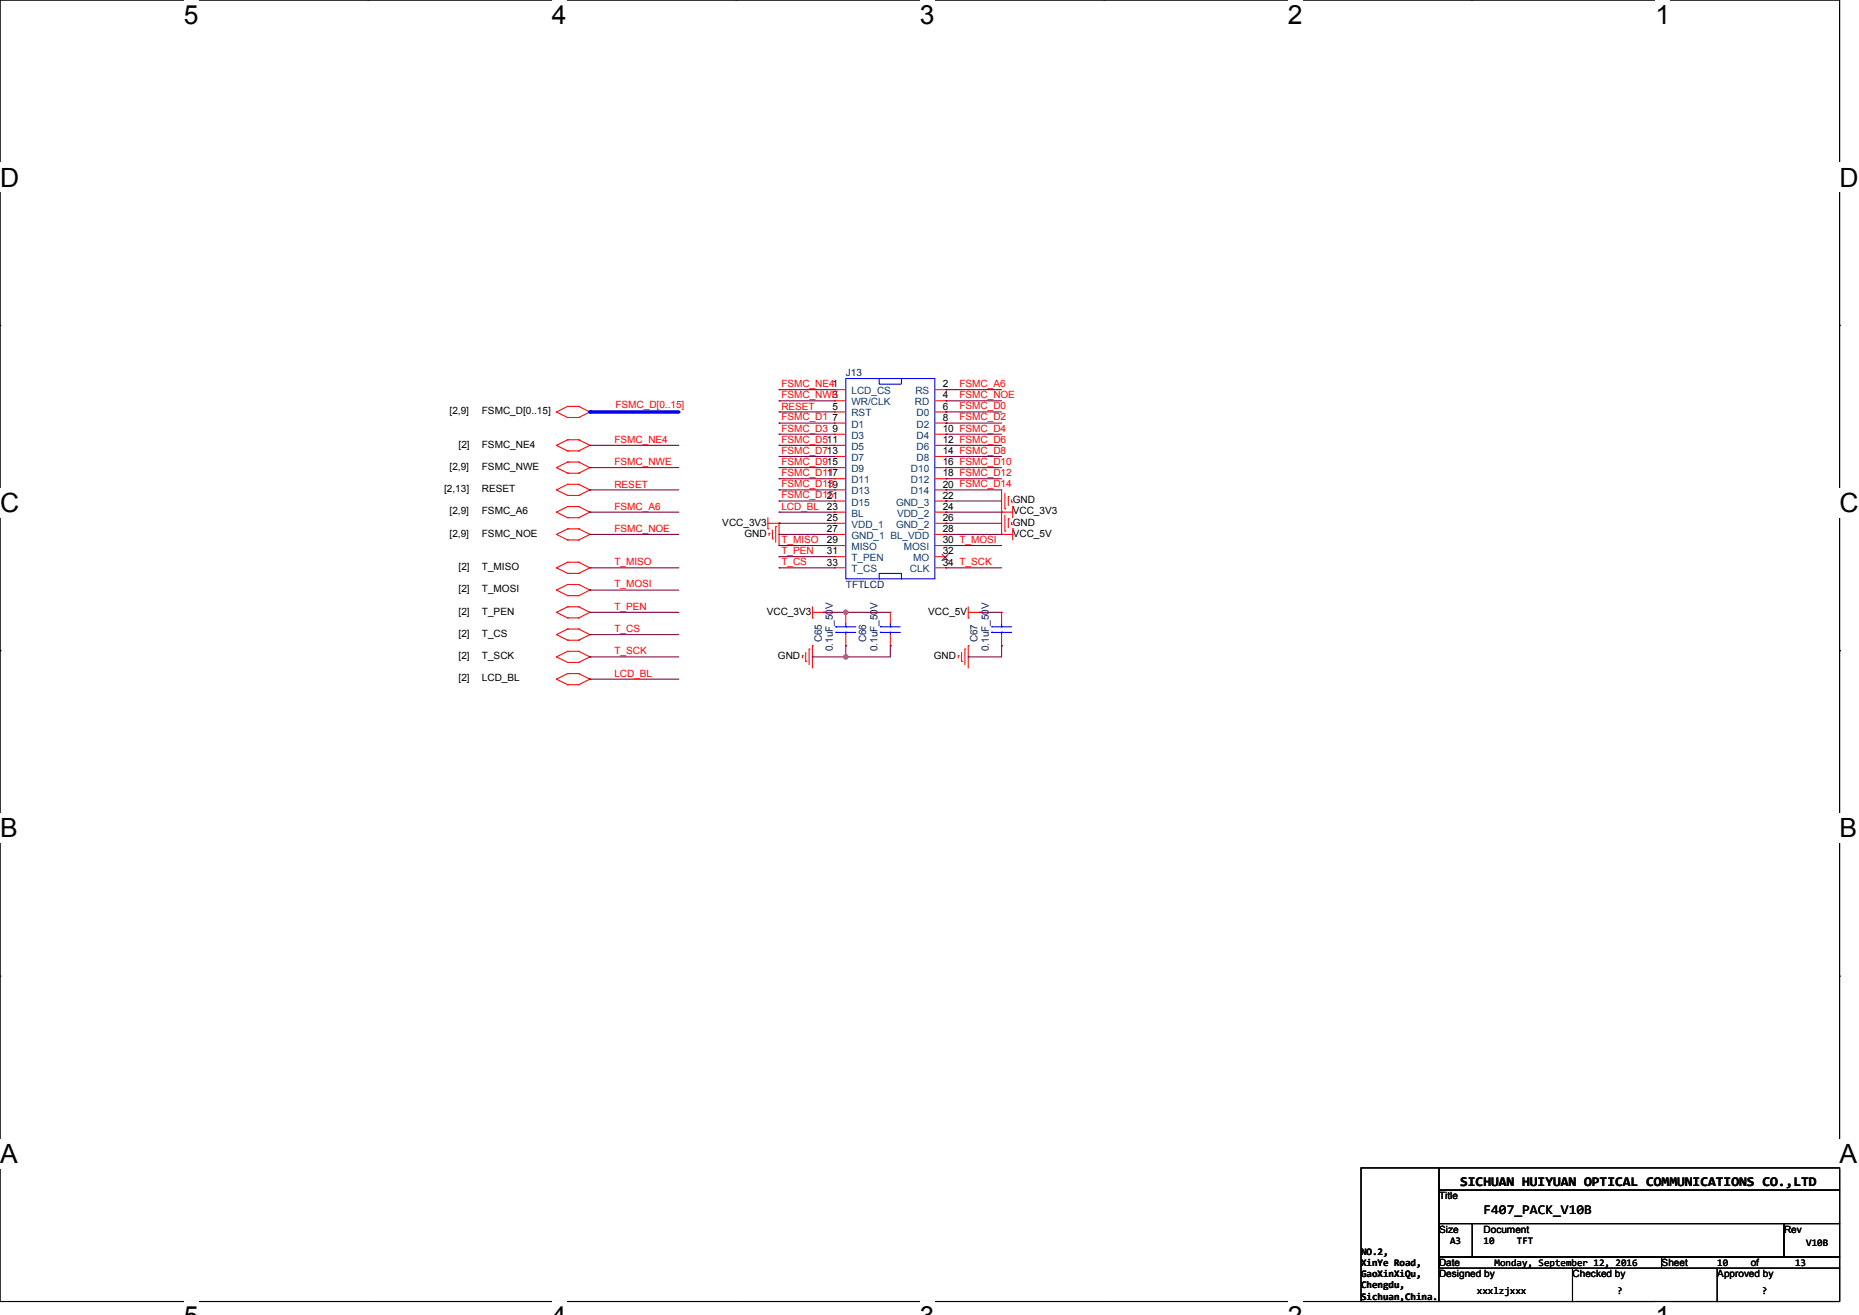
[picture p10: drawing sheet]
<svg xmlns="http://www.w3.org/2000/svg" width="297mm" height="210mm" viewBox="0 0 297 210" stroke-linecap="round" stroke-linejoin="round" font-family="sans-serif">
<path d="M0 0h293.9v207.8h-293.9z" fill="none" stroke="#000" stroke-width=".17"/>
<g fill="#fff">
<path d="M29.4 0h2.3v4.7h-2.3z"/>
<path d="M29.4 207.8h2.3v2.2h-2.3z"/>
</g>
<path d="M58.8 0h.1M58.8 207.8h.1" fill="none" stroke="#000" stroke-width=".17"/>
<g fill="#fff">
<path d="M88.2 0h2.3v4.7h-2.3z"/>
<path d="M88.2 207.8h2.3v2.2h-2.3z"/>
</g>
<path d="M117.6 0h.1M117.6 207.8h.1" fill="none" stroke="#000" stroke-width=".17"/>
<g fill="#fff">
<path d="M146.9 0h2.4v4.7h-2.4z"/>
<path d="M146.9 207.8h2.4v2.2h-2.4z"/>
</g>
<path d="M176.3 0h.1M176.3 207.8h.1" fill="none" stroke="#000" stroke-width=".17"/>
<g fill="#fff">
<path d="M205.7 0h2.4v4.7h-2.4z"/>
<path d="M205.7 207.8h2.4v2.2h-2.4z"/>
</g>
<path d="M235.1 0h.1M235.1 207.8h.1" fill="none" stroke="#000" stroke-width=".17"/>
<g fill="#fff">
<path d="M264.5 0h2.4v4.7h-2.4z"/>
<path d="M264.5 207.8h2.4v2.2h-2.4z"/>
<path d="M0 26h3.1v4.7h-3.1z"/>
<path d="M293.9 26h3.1v4.7h-3.1z"/>
<path d="M0 77.9h3.1v4.8h-3.1z"/>
<path d="M293.9 77.9h3.1v4.8h-3.1z"/>
</g>
<path d="M0 52h.1M293.9 52h.1" fill="none" stroke="#000" stroke-width=".17"/>
<g fill="#fff">
<path d="M0 129.9h2.8v4.7h-2.8z"/>
<path d="M293.9 129.9h2.8v4.7h-2.8z"/>
</g>
<path d="M0 103.9h.1M293.9 103.9h.1" fill="none" stroke="#000" stroke-width=".17"/>
<g fill="#fff">
<path d="M0 181.9h2.8v4.7h-2.8z"/>
<path d="M293.9 181.9h2.8v4.7h-2.8z"/>
</g>
<g fill="none" stroke="#000" stroke-width=".17">
<path d="M0 155.9h.1M293.9 155.9h.1M217.4 186.5h12.5v21.3h-12.5zM229.9 186.5h64v3.6h-64zM229.9 190.1h64v5.3h-64zM229.9 195.4h5.3v5.3h-5.3zM235.2 195.4h49.8v5.3h-49.8zM285 195.4h8.9v5.3h-8.9zM229.9 200.7h35.6v1.8h-35.6zM251.2 207.8h.1M251.2 202.5v5.3M265.5 200.7h28.4v1.8h-28.4z"/>
<path d="M274.3 207.8h.1M274.3 202.5v5.3M293.9 202.5v5.3h-64"/>
</g>
<g fill="none" stroke="#f00" stroke-width=".17">
<path d="M88.9 65.8h.1M88.9 71.1h.1M88.9 74.7h.1M88.9 78.2h.1M88.9 65.8l1.8 .9M88.9 71.1l1.8 .9M88.9 74.7l1.8 .9M88.9 78.2l1.8 .9M90.7 64.9h.1M90.7 66.7h.1M90.7 70.2h.1M90.7 72h.1"/>
<path d="M90.7 73.8h.1M90.7 75.6h.1M90.7 77.3h.1M90.7 79.1h.1M90.7 64.9l-1.8 .9M90.7 64.9h1.8M90.7 66.7h1.8M90.7 70.2l-1.8 .9M90.7 70.2h1.8M90.7 72h1.8M90.7 73.8l-1.8 .9M90.7 73.8h1.8"/>
<path d="M90.7 75.6h1.8M90.7 77.3l-1.8 .9M90.7 77.3h1.8M90.7 79.1h1.8M92.5 64.9h.1M92.5 66.7h.1M92.5 70.2h.1M92.5 72h.1M92.5 73.8h.1M92.5 75.6h.1M92.5 77.3h.1M92.5 79.1h.1"/>
<path d="M92.5 64.9l1.7 .9M92.5 70.2l1.7 .9M92.5 73.8l1.7 .9M92.5 77.3l1.7 .9M94.2 65.8h.1M94.2 71.1h.1M94.2 74.7h.1M94.2 78.2h.1M94.2 65.8l-1.7 .9M94.2 71.1l-1.7 .9M94.2 74.7l-1.7 .9M94.2 78.2l-1.7 .9"/>
<path d="M133.3 62.2h.1M133.3 64h.1M133.3 65.8h.1M133.3 67.6h.1M133.3 69.3h.1M133.3 71.1h.1M133.3 72.9h.1M133.3 74.7h.1M133.3 76.5h.1M133.3 78.2h.1M133.3 62.2h1.8M133.3 64h1.8"/>
<path d="M133.3 65.8h1.8M133.3 67.6h1.8M133.3 69.3h1.8M133.3 71.1h1.8M133.3 72.9h1.8M133.3 74.7h1.8M133.3 76.5h1.8M133.3 78.2h1.8M149.4 62.2h1.7M149.4 64h1.7M149.4 65.8h1.7M149.4 67.6h1.7"/>
<path d="M149.4 69.3h1.7M149.4 71.1h1.7M149.4 72.9h1.7M149.4 74.7h1.7M149.4 76.5h1.7M149.4 78.2h1.7M151.1 62.2h.1M151.1 64h.1M151.1 65.8h.1M151.1 67.6h.1M151.1 69.3h.1M151.1 71.1h.1"/>
<path d="M151.1 72.9h.1M151.1 74.7h.1M151.1 76.5h.1M151.1 78.2h.1M160 78.2v7.1M160.5 78.8v2.5M161.1 79.3h.1M161.1 79.3v1.4M161.6 79.8v.4M88.9 81.8h.1M88.9 85.3h.1M88.9 90.7h.1"/>
<path d="M88.9 94.2h.1M88.9 97.8h.1M88.9 81.8l1.8 .9M88.9 85.3l1.8 .9M88.9 90.7l1.8 .9M88.9 94.2l1.8 .9M88.9 97.8l1.8 .9M90.7 80.9h.1M90.7 82.7h.1M90.7 84.5h.1M90.7 86.2h.1M90.7 89.8h.1"/>
<path d="M90.7 91.6h.1M90.7 93.3h.1M90.7 95.1h.1M90.7 96.9h.1M90.7 98.7h.1M90.7 80.9l-1.8 .9M90.7 80.9h1.8M90.7 82.7h1.8M90.7 84.5l-1.8 .8M90.7 84.5h1.8M90.7 86.2h1.8M90.7 89.8l-1.8 .9"/>
<path d="M90.7 89.8h1.8M90.7 91.6h1.8M90.7 93.3l-1.8 .9M90.7 93.3h1.8M90.7 95.1h1.8M90.7 96.9l-1.8 .9M90.7 96.9h1.8M90.7 98.7h1.8M92.5 80.9h.1M92.5 82.7h.1M92.5 84.5h.1M92.5 86.2h.1"/>
<path d="M92.5 89.8h.1M92.5 91.6h.1M92.5 93.3h.1M92.5 95.1h.1M92.5 96.9h.1M92.5 98.7h.1M92.5 80.9l1.7 .9M92.5 84.5l1.7 .8M92.5 89.8l1.7 .9M92.5 93.3l1.7 .9M92.5 96.9l1.7 .9M94.2 81.8h.1"/>
<path d="M94.2 85.3h.1M94.2 90.7h.1M94.2 94.2h.1M94.2 97.8h.1M94.2 81.8l-1.7 .9M94.2 85.3l-1.7 .9M94.2 90.7l-1.7 .9M94.2 94.2l-1.7 .9M94.2 97.8l-1.7 .9M122.7 84.5h.1M122.7 83.6h1.8M122.7 82.7v1.8"/>
<path d="M122.9 85.2h.1M122.9 85.2v.3M123.4 86.1h.1M123.4 84.6v1.5M123.9 84.1h.1M123.9 84.1v2.5M124.5 83.6h.1M124.5 83.6v3.5M129.8 98.7h.1M129.8 96.9v1.8M129.8 97.8h1.8M131.6 97.8h.1"/>
<path d="M133.3 80h.1M133.3 81.8h.1M133.3 83.6h.1M133.3 85.3h.1M133.3 87.1h.1M133.3 88.9h.1M133.3 90.7h.1M133.3 85.3h1.8M133.3 83.6h1.8M133.3 81.8h1.8M133.3 80h1.8M133.3 87.1h1.8"/>
<path d="M133.3 88.9h1.8M133.3 90.7h1.8M135.1 97.8h.1M135.1 97.8v1.8M142.2 97.8h.1M142.2 97.8v1.8M149.4 85.3h1.7M149.4 83.6h1.7M149.4 81.8h1.7M149.4 80h1.7M149.4 87.1h1.7M149.4 88.9h1.7"/>
<path d="M149.4 90.7h1.7M151.1 80h.1M151.1 81.8h.1M151.1 83.6h.1M151.1 85.3h.1M151.1 87.1h.1M151.1 88.9h.1M151.1 90.7h.1M154.7 98.7h.1M154.7 97.8h1.8M154.7 96.9v1.8M156.5 97.8h.1"/>
<path d="M160 85.3h.1M160 81.8h.1M160 97.8h.1M160 85.3h1.8M160 81.8h1.8M160 97.8v1.8M160.5 81.3h.1M160.5 84.8h.1M160.5 82.3v2.5M161.1 82.9h.1M161.1 82.9v1.4M161.6 80.2h.1"/>
<path d="M161.6 83.7h.1M161.6 83.4v.3M161.8 84.5h.1M161.8 80.9h.1M161.8 80.9v1.8M161.8 84.5v1.7M88.9 101.3h.1M88.9 104.9h.1M88.9 108.5h.1M88.9 101.3l1.8 .9M88.9 104.9l1.8 .9M88.9 108.5l1.8 .8"/>
<path d="M90.7 100.5h.1M90.7 102.2h.1M90.7 104h.1M90.7 105.8h.1M90.7 107.6h.1M90.7 109.3h.1M90.7 100.5l-1.8 .8M90.7 100.5h1.8M90.7 102.2h1.8M90.7 104l-1.8 .9M90.7 104h1.8M90.7 105.8h1.8"/>
<path d="M90.7 107.6l-1.8 .9M90.7 107.6h1.8M90.7 109.3h1.8M92.5 100.5h.1M92.5 102.2h.1M92.5 104h.1M92.5 105.8h.1M92.5 107.6h.1M92.5 109.3h.1M92.5 100.5l1.7 .8M92.5 104l1.7 .9M92.5 107.6l1.7 .9"/>
<path d="M94.2 101.3h.1M94.2 104.9h.1M94.2 108.5h.1M94.2 101.3l-1.7 .9M94.2 104.9l-1.7 .9M94.2 108.5l-1.7 .8M128.2 104.7h.1M128.2 104.7v.4M128.7 105.6h.1M128.7 104.2v1.4M129.3 103.7h.1M129.3 103.7v2.5"/>
<path d="M129.8 103.1h.1M129.8 103.1v3.6M135.1 103.1h.1M135.1 101.3v1.8M142.2 103.1h.1M142.2 101.3v1.8M153.1 104.7h.1M153.1 104.7v.4M153.6 105.6h.1M153.6 104.2v1.4M154.2 103.7h.1M154.2 103.7v2.5"/>
<path d="M154.7 103.1h.1M154.7 103.1v3.6M160 103.1h.1M160 101.3v1.8"/>
</g>
<g fill="none" stroke="#00f" stroke-width=".17">
<path d="M135.1 60.5h14.3v32h-14.3zM140.5 60.5v.8h3.5v-.8M135.1 99.6v.5M140.5 92.5v-.9h3.5v.9M142.2 99.6v.5M160 99.6v.5M133.5 100.1h.1M133.5 101h.1M133.5 100.1h3.2M133.5 101h3.2M135.1 101h.1M135.1 100.1h.1"/>
<path d="M135.1 101v.3M140.6 100.1h.1M140.6 101h.1M140.6 100.1h3.2M140.6 101h3.2M142.2 101h.1M142.2 100.1h.1M142.2 101v.3M158.4 100.1h.1M158.4 101h.1M158.4 100.1h3.2M158.4 101h3.2"/>
<path d="M160 101h.1M160 100.1h.1M160 101v.3"/>
</g>
<path d="M150.5 89.5h.1M150.5 88.5l1 1M151.5 89.5h.1M151.5 88.5l-1 1" fill="none" stroke="#804000" stroke-width=".16"/>
<path d="M94.2 65.8h14.3" fill="none" stroke="#00f" stroke-width=".53"/>
<circle cx="94.2" cy="65.8" r=".26" fill="#00f"/>
<g fill="none" stroke="#800040" stroke-width=".17">
<path d="M94.2 71.1h.1M94.2 74.7h.1M94.2 78.2h.1M94.2 71.1h14.3M94.2 74.7h14.3M94.2 78.2h14.3M124.5 62.2h.1M124.5 64h.1M124.5 65.8h.1M124.5 67.6h.1M124.5 69.3h.1M124.5 71.1h.1"/>
<path d="M124.5 72.9h.1M124.5 74.7h.1M124.5 76.5h.1M124.5 78.2h.1M124.5 71.1h8.8M124.5 74.7h8.8M124.5 78.2h8.8M124.5 62.2h8.8M124.5 64h8.8M124.5 65.8h8.8M124.5 67.6h8.8M124.5 69.3h8.8"/>
<path d="M124.5 72.9h8.8M124.5 76.5h8.8M151.1 65.8h.1M151.1 64h.1M151.1 62.2h.1M151.1 78.2h.1M151.1 76.5h.1M151.1 74.7h.1M151.1 72.9h.1M151.1 71.1h.1M151.1 69.3h.1M151.1 67.6h.1"/>
<path d="M151.1 71.1h8.9M151.1 74.7h8.9M151.1 78.2h8.9M151.1 62.2h8.9M151.1 64h8.9M151.1 65.8h8.9M151.1 67.6h8.9M151.1 69.3h8.9M151.1 72.9h8.9M151.1 76.5h8.9M94.2 81.8h.1M94.2 85.3h.1"/>
<path d="M94.2 90.7h.1M94.2 94.2h.1M94.2 97.8h.1M94.2 81.8h14.3M94.2 85.3h14.3M94.2 97.8h14.3M94.2 90.7h14.3M94.2 94.2h14.3M124.5 80h.1M124.5 81.8h.1M124.5 83.6h.1M124.5 85.3h.1"/>
<path d="M124.5 87.1h.1M124.5 88.9h.1M124.5 90.7h.1M124.5 81.8h8.8M124.5 85.3h8.8M124.5 80h8.8M124.5 83.6h8.8M124.5 87.1h8.8M124.5 88.9h8.8M124.5 90.7h8.8M131.6 97.8h.1M131.6 97.8h10.6"/>
<path d="M135.1 97.8h.1M151.1 81.8h.1M151.1 80h.1M151.1 90.7h.1M151.1 87.1h.1M151.1 85.3h.1M151.1 83.6h.1M151.1 81.8h8.9M151.1 85.3h8.9M151.1 80h8.9M151.1 83.6h8.9M151.1 87.1h8.9"/>
<path d="M151.1 90.7h8.9M156.5 97.8h.1M156.5 97.8h3.5M94.2 101.3h.1M94.2 104.9h.1M94.2 108.5h.1M94.2 104.9h14.3M94.2 101.3h14.3M94.2 108.5h14.3M129.8 104.9h.1M135.1 103.1h.1M135.1 104.9h.1"/>
<path d="M135.1 103.1v1.8M142.2 103.1h.1M142.2 103.1v1.8h-12.4M154.7 104.9h.1M160 103.1h.1M160 103.1v1.8h-5.3"/>
</g>
<g fill="#f0f" stroke="#f0f" stroke-width=".17">
<circle cx="135.1" cy="104.9" r=".35"/>
<circle cx="135.1" cy="97.8" r=".35"/>
</g>
<g font-size="4.2">
<text x="29.4" y="3.8">5</text>
<text x="88.2" y="3.8">4</text>
<text x="147" y="3.8">3</text>
<text x="205.7" y="3.8">2</text>
<text x="264.5" y="3.8">1</text>
<text x="0" y="29.8">D</text>
<text x="293.9" y="29.8">D</text>
<text x="0" y="81.8">C</text>
<text x="293.9" y="81.8">C</text>
<text x="0" y="133.7">B</text>
<text x="293.9" y="133.7">B</text>
<text x="0" y="185.7">A</text>
<text x="293.9" y="185.7">A</text>
</g>
<g font-size="2.1">
<text x="233.3" y="189.4">SICHUAN HUIYUAN OPTICAL COMMUNICATIONS CO.,LTD</text>
<text x="237" y="193.8">F407_PACK_V10B</text>
</g>
<g font-size="1.6" fill="#f00">
<text x="98.3" y="65.2">FSMC_D[0..15]</text>
<text x="124.8" y="61.8">FSMC_NE41</text>
<text x="124.8" y="63.6">FSMC_NWE</text>
<text x="124.8" y="65.4">RESET</text>
<text x="153.3" y="65.4">FSMC_D0</text>
<text x="153.3" y="63.6">FSMC_NOE</text>
<text x="153.3" y="61.8">FSMC_A6</text>
<text x="98.2" y="70.7">FSMC_NE4</text>
<text x="124.8" y="67.2">FSMC_D1</text>
<text x="124.8" y="68.9">FSMC_D3</text>
<text x="124.8" y="70.7">FSMC_D511</text>
<text x="153.3" y="67.2">FSMC_D2</text>
<text x="98.2" y="74.3">FSMC_NWE</text>
<text x="98.2" y="77.9">RESET</text>
<text x="124.8" y="72.5">FSMC_D713</text>
<text x="124.8" y="74.3">FSMC_D915</text>
<text x="124.8" y="76">FSMC_D11</text>
<text x="124.8" y="77.8">FSMC_D13</text>
<text x="98.2" y="81.4">FSMC_A6</text>
<text x="124.8" y="79.6">FSMC_D15</text>
<text x="124.8" y="81.4">LCD_BL</text>
<text x="98.2" y="84.9">FSMC_NOE</text>
<text x="124.8" y="86.7">T_MISO</text>
<text x="124.8" y="88.5">T_PEN</text>
<text x="98.2" y="90.3">T_MISO</text>
<text x="98.2" y="93.8">T_MOSI</text>
<text x="124.8" y="90.3">T_CS</text>
<text x="98.2" y="97.4">T_PEN</text>
<text x="98.2" y="100.9">T_CS</text>
<text x="98.2" y="104.5">T_SCK</text>
<text x="98.2" y="108">LCD_BL</text>
</g>
<g font-size="1.6">
<text x="133" y="63.6">3</text>
<text x="133" y="65.4">5</text>
<text x="150.6" y="61.9">2</text>
<text x="150.6" y="63.6">4</text>
<text x="150.6" y="65.4">6</text>
<text x="71.8" y="66.2">[2,9]</text>
<text x="73.3" y="71.5">[2]</text>
<text x="77" y="66.2">FSMC_D[0..15]</text>
<text x="77" y="71.5">FSMC_NE4</text>
<text x="133" y="67.2">7</text>
<text x="133" y="69">9</text>
<text x="150.6" y="67.2">8</text>
<text x="150.6" y="69">10 FSMC_D4</text>
<text x="150.6" y="70.7">12 FSMC_D6</text>
<text x="71.8" y="75">[2,9]</text>
<text x="77" y="75">FSMC_NWE</text>
<text x="132.1" y="76.1">17</text>
<text x="132.1" y="77.9">19</text>
<text x="150.6" y="72.5">14 FSMC_D8</text>
<text x="150.6" y="74.3">16 FSMC_D10</text>
<text x="150.6" y="76.1">18 FSMC_D12</text>
<text x="150.6" y="77.9">20 FSMC_D14</text>
<text x="70.9" y="78.6">[2,13]</text>
<text x="71.8" y="82.2">[2,9]</text>
<text x="77" y="78.6">RESET</text>
<text x="77" y="82.2">FSMC_A6</text>
<text x="115.4" y="83.9">VCC_3V3</text>
<text x="132.1" y="79.6">21</text>
<text x="132.1" y="81.4">23</text>
<text x="132.1" y="83.2">25</text>
<text x="150.6" y="79.6">22</text>
<text x="150.6" y="81.4">24</text>
<text x="150.6" y="83.2">26</text>
<text x="161.8" y="82.2">VCC_3V3</text>
<text x="161.8" y="80.4">GND</text>
<text x="161.8" y="83.9">GND</text>
<text x="71.8" y="85.7">[2,9]</text>
<text x="77" y="85.7">FSMC_NOE</text>
<text x="119" y="85.7">GND</text>
<text x="132.1" y="85">27</text>
<text x="132.1" y="86.8">29</text>
<text x="132.1" y="88.5">31</text>
<text x="150.6" y="85">28</text>
<text x="150.6" y="86.8">30 T_MOSI</text>
<text x="150.6" y="88.5">32</text>
<text x="161.8" y="85.7">VCC_5V</text>
<text x="73.3" y="91">[2]</text>
<text x="73.3" y="94.6">[2]</text>
<text x="77" y="91">T_MISO</text>
<text x="77" y="94.6">T_MOSI</text>
<text x="132.1" y="90.3">33</text>
<text x="150.6" y="90.3">34 T_SCK</text>
<text x="73.3" y="98.2">[2]</text>
<text x="73.3" y="101.7">[2]</text>
<text x="77" y="98.2">T_PEN</text>
<text x="77" y="101.7">T_CS</text>
<text x="122.5" y="98.2">VCC_3V3</text>
<text x="148.3" y="98.2">VCC_5V</text>
<text x="73.3" y="105.3">[2]</text>
<text x="77" y="105.3">T_SCK</text>
<text x="124.3" y="105.3">GND</text>
<text x="149.2" y="105.3">GND</text>
<text x="73.3" y="108.8">[2]</text>
<text x="77" y="108.8">LCD_BL</text>
<text x="229.9" y="191.5">Title</text>
<text x="229.9" y="196.8">Size</text>
<text x="237" y="196.8">Document</text>
<text x="285" y="196.8">Rev</text>
<text x="217.4" y="200.4">NO.2,</text>
<text x="217.4" y="202.2">XinYe Road,</text>
<text x="217.5" y="204">GaoXinXiQu,</text>
<text x="229.9" y="202.2">Date</text>
<text x="229.9" y="204">Designed by</text>
<text x="231.7" y="198.6">A3</text>
<text x="237" y="198.6">10</text>
<text x="238.8" y="202.2">Monday, September 12, 2016</text>
<text x="242.3" y="198.6">TFT</text>
<text x="251.2" y="204">Checked by</text>
<text x="265.5" y="202.2">Sheet</text>
<text x="274.3" y="202.2">10</text>
<text x="274.4" y="204">Approved by</text>
<text x="279.7" y="202.2">of</text>
<text x="286.8" y="202.2">13</text>
<text x="288.6" y="199">V10B</text>
<text x="217.4" y="205.8">Chengdu,</text>
<text x="217.4" y="207.5">Sichuan,China.</text>
<text x="236" y="206.7">xxxlzjxxx</text>
<text x="258.3" y="206.7">?</text>
<text x="281.5" y="206.7">?</text>
</g>
<g font-size="1.6" fill="#000080">
<text x="135.1" y="60.1">J13</text>
<text x="135.1" y="93.9">TFTLCD</text>
<text x="131.3" y="102.6" transform="rotate(-90 131.3 102.6)">C65</text>
<text x="133.1" y="104" transform="rotate(-90 133.1 104)">0.1uF_50V</text>
<text x="138.4" y="102.6" transform="rotate(-90 138.4 102.6)">C66</text>
<text x="140.2" y="104" transform="rotate(-90 140.2 104)">0.1uF_50V</text>
<text x="156.2" y="102.6" transform="rotate(-90 156.2 102.6)">C67</text>
<text x="158" y="104" transform="rotate(-90 158 104)">0.1uF_50V</text>
</g>
<g font-size="1.6" fill="#004080">
<text x="136" y="62.9">LCD_CS</text>
<text x="136" y="64.7">WR/CLK</text>
<text x="146.2" y="64.7">RD</text>
<text x="146.3" y="62.9">RS</text>
<text x="136" y="66.5">RST</text>
<text x="136" y="68.3">D1</text>
<text x="136" y="70.1">D3</text>
<text x="136" y="71.8">D5</text>
<text x="146.4" y="66.5">D0</text>
<text x="146.4" y="68.3">D2</text>
<text x="146.4" y="70.1">D4</text>
<text x="146.4" y="71.8">D6</text>
<text x="136" y="73.6">D7</text>
<text x="136" y="75.4">D9</text>
<text x="136" y="77.2">D11</text>
<text x="145.5" y="75.4">D10</text>
<text x="145.5" y="77.2">D12</text>
<text x="146.4" y="73.6">D8</text>
<text x="136" y="79">D13</text>
<text x="136" y="80.7">D15</text>
<text x="136" y="82.5">BL</text>
<text x="143.2" y="80.7">GND_3</text>
<text x="143.3" y="82.5">VDD_2</text>
<text x="145.5" y="79">D14</text>
<text x="136" y="84.3">VDD_1</text>
<text x="136" y="86.1">GND_1 BL_VDD</text>
<text x="136" y="87.8">MISO</text>
<text x="136" y="89.6">T_PEN</text>
<text x="143.2" y="84.3">GND_2</text>
<text x="144.4" y="87.8">MOSI</text>
<text x="145.9" y="89.6">MO</text>
<text x="136" y="91.4">T_CS</text>
<text x="145.4" y="91.4">CLK</text>
</g>
</svg>
